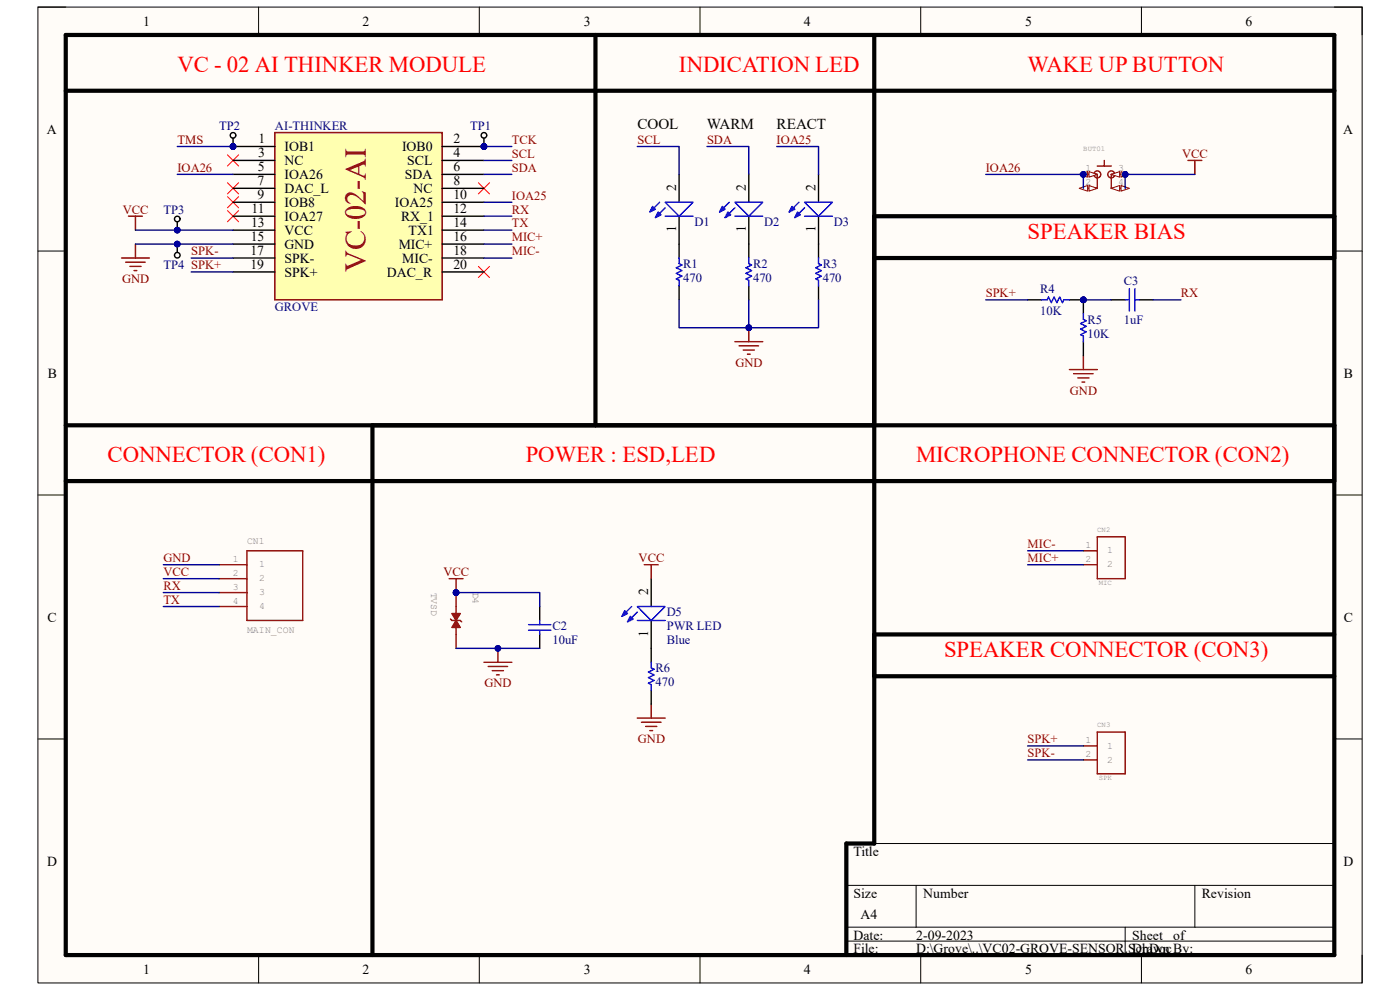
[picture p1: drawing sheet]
<svg xmlns="http://www.w3.org/2000/svg" width="297mm" height="210mm" viewBox="0 0 297 210" stroke-linecap="round" stroke-linejoin="round" font-family="sans-serif">
<path d="M8 1.5h281v207h-281z" fill-rule="evenodd" fill="#fffcf8"/>
<path d="M8 1.5h281v207h-281z" fill="none" stroke="#000" stroke-width=".21"/>
<path d="M13.9 7.4h269.2v195.2h-269.2z" fill-rule="evenodd" fill="#fffcf8"/>
<g fill="none" stroke="#000" stroke-width=".21">
<path d="M8 1.5h5.9M13.9 7.4h269.2v195.2h-269.2zM54.9 1.5v5.9M101.7 1.5v5.9M148.5 1.5v5.9M195.3 1.5v5.9M242.2 1.5v5.9M283.1 1.5h5.9v5.9M8 53.3h5.9M283.1 53.3h5.9M8 105h5.9M283.1 105h5.9"/>
<path d="M8 156.8h5.9M283.1 156.8h5.9M283.1 178.9h-103.5v23.7M179.6 187.8h103.5M179.6 196.7h103.5M179.6 199.6h103.5M194.4 187.8v8.9M238.7 196.7v5.9M253.5 187.8v8.9M54.9 202.6v5.9M101.7 202.6v5.9M148.5 202.6v5.9"/>
<path d="M195.3 202.6v5.9M242.2 202.6v5.9M289 202.6v5.9"/>
</g>
<path d="M25.8 54.7h5.9M26.7 55.6h4.1M27.3 45.9h2.9M27.6 56.5h2.3M28.4 57.4h.6M28.7 45.9v2.9M28.7 51.8v2.9" fill="none" stroke="#800000" stroke-width=".3"/>
<path d="M48.3 32.9l2.3 2.3M48.3 38.8l2.3 2.3M50.6 32.9l-2.3 2.3M50.6 38.8l-2.3 2.3M101.5 38.8l2.4 2.3M103.9 38.8l-2.4 2.3M48.3 41.7l2.3 2.4M48.3 44.7l2.3 2.3M50.6 41.7l-2.3 2.4M50.6 44.7l-2.3 2.3M101.5 56.5l2.4 2.4M103.9 56.5l-2.4 2.4" fill="none" stroke="#f00" stroke-width=".21"/>
<path d="M144.1 37v5.9M144.1 45.9v5.9" fill="none" stroke="#000" stroke-width=".3"/>
<path d="M139.9 42.9l-2 2.1M141.1 42.9h5.9l-2.9 3zM141.1 45.9h5.9M141.1 44.1l-2.1 2.1" fill="none" stroke="#00f" stroke-width=".3"/>
<path d="M138.5 43.8l.5 .6-1.1 .6z" fill="#00f"/>
<path d="M138.5 43.8l.5 .6-1.1 .6z" fill="none" stroke="#00f" stroke-width=".3"/>
<path d="M139.6 45l.6 .6-1.2 .6z" fill="#00f"/>
<path d="M139.6 45l.6 .6-1.2 .6zM154.7 42.9l-2.1 2.1M155.9 42.9h5.9l-2.9 3zM155.9 45.9h5.9M155.9 44.1l-2.1 2.1" fill="none" stroke="#00f" stroke-width=".3"/>
<path d="M158.9 37v5.9M158.9 45.9v5.9" fill="none" stroke="#000" stroke-width=".3"/>
<path d="M153.2 43.8l.6 .6-1.2 .6z" fill="#00f"/>
<path d="M153.2 43.8l.6 .6-1.2 .6z" fill="none" stroke="#00f" stroke-width=".3"/>
<path d="M154.4 45l.6 .6-1.2 .6z" fill="#00f"/>
<path d="M154.4 45l.6 .6-1.2 .6zM169.5 42.9l-2.1 2.1M170.7 42.9h5.9l-2.9 3zM170.7 45.9h5.9M170.7 44.1l-2.1 2.1" fill="none" stroke="#00f" stroke-width=".3"/>
<path d="M173.7 37v5.9M173.7 45.9v5.9" fill="none" stroke="#000" stroke-width=".3"/>
<path d="M168 43.8l.6 .6-1.2 .6z" fill="#00f"/>
<path d="M168 43.8l.6 .6-1.2 .6z" fill="none" stroke="#00f" stroke-width=".3"/>
<path d="M169.2 45l.6 .6-1.2 .6z" fill="#00f"/>
<path d="M169.2 45l.6 .6-1.2 .6z" fill="none" stroke="#00f" stroke-width=".3"/>
<path d="M155.9 72.5h5.9M156.8 73.4h4.1M157.7 74.3h2.3M158.6 75.1h.6M158.9 69.5v3" fill="none" stroke="#800000" stroke-width=".3"/>
<circle cx="158.9" cy="69.5" r=".59" fill="#000080"/>
<circle cx="158.9" cy="69.5" r=".59" fill="none" stroke="#000080" stroke-width=".21"/>
<circle cx="229.8" cy="37" r=".59" fill="#000080"/>
<circle cx="229.8" cy="37" r=".59" fill="none" stroke="#000080" stroke-width=".21"/>
<circle cx="238.7" cy="37" r=".59" fill="#000080"/>
<circle cx="238.7" cy="37" r=".59" fill="none" stroke="#000080" stroke-width=".21"/>
<g fill="none" stroke="#800000" stroke-width=".3">
<path d="M229.8 37h3v3h-3M232.8 35.2h3M234.3 34v1.2M238.7 37h-2.9v3h2.9"/>
<circle cx="232.8" cy="37" r=".74"/>
<circle cx="235.8" cy="37" r=".74"/>
</g>
<path d="M231 36.4l1.8 .6-1.8 .6z" fill="#f8fcff"/>
<path d="M231 36.4l1.8 .6-1.8 .6z" fill="none" stroke="#800000" stroke-width=".21"/>
<path d="M228.9 37l1.8-.6v1.2z" fill="#f8fcff"/>
<path d="M228.9 37l1.8-.6v1.2z" fill="none" stroke="#800000" stroke-width=".21"/>
<circle cx="229.8" cy="37" r=".59" fill="#000080"/>
<circle cx="229.8" cy="37" r=".59" fill="none" stroke="#000080" stroke-width=".21"/>
<path d="M229.8 40h3" fill="none" stroke="#800000" stroke-width=".3"/>
<path d="M231 39.4l1.8 .6-1.8 .5z" fill="#f8fcff"/>
<path d="M231 39.4l1.8 .6-1.8 .5z" fill="none" stroke="#800000" stroke-width=".21"/>
<path d="M228.9 40l1.8-.6v1.1z" fill="#f8fcff"/>
<path d="M228.9 40l1.8-.6v1.1z" fill="none" stroke="#800000" stroke-width=".21"/>
<path d="M235.8 40h2.9" fill="none" stroke="#800000" stroke-width=".3"/>
<path d="M235.8 40l1.7-.6v1.1z" fill="#f8fcff"/>
<path d="M235.8 40l1.7-.6v1.1z" fill="none" stroke="#800000" stroke-width=".21"/>
<path d="M237.8 39.4l1.8 .6-1.8 .5z" fill="#f8fcff"/>
<path d="M237.8 39.4l1.8 .6-1.8 .5z" fill="none" stroke="#800000" stroke-width=".21"/>
<path d="M235.8 37h2.9" fill="none" stroke="#800000" stroke-width=".3"/>
<path d="M235.8 37l1.7-.6v1.2z" fill="#f8fcff"/>
<path d="M235.8 37l1.7-.6v1.2z" fill="none" stroke="#800000" stroke-width=".21"/>
<path d="M237.8 36.4l1.8 .6-1.8 .6z" fill="#f8fcff"/>
<path d="M237.8 36.4l1.8 .6-1.8 .6z" fill="none" stroke="#800000" stroke-width=".21"/>
<circle cx="238.7" cy="37" r=".59" fill="#000080"/>
<circle cx="238.7" cy="37" r=".59" fill="none" stroke="#000080" stroke-width=".21"/>
<circle cx="49.4" cy="31.1" r=".59" fill="#000080"/>
<circle cx="49.4" cy="31.1" r=".59" fill="none" stroke="#000080" stroke-width=".21"/>
<circle cx="102.7" cy="31.1" r=".59" fill="#000080"/>
<circle cx="102.7" cy="31.1" r=".59" fill="none" stroke="#000080" stroke-width=".21"/>
<path d="M58.3 28.1h35.5v35.5h-35.5z" fill-rule="evenodd" fill="#ffffb0"/>
<path d="M58.3 28.1h35.5v35.5h-35.5z" fill="none" stroke="#800000" stroke-width=".3"/>
<path d="M49.4 31.1h8.9" fill="none" stroke="#000" stroke-width=".3"/>
<circle cx="49.4" cy="31.1" r=".59" fill="#000080"/>
<circle cx="49.4" cy="31.1" r=".59" fill="none" stroke="#000080" stroke-width=".21"/>
<path d="M93.8 31.1h8.9" fill="none" stroke="#000" stroke-width=".3"/>
<circle cx="102.7" cy="31.1" r=".59" fill="#000080"/>
<circle cx="102.7" cy="31.1" r=".59" fill="none" stroke="#000080" stroke-width=".21"/>
<g fill="none" stroke="#000" stroke-width=".3">
<path d="M49.4 34h8.9M49.4 37h8.9M49.4 39.9h8.9M93.8 34h8.9M93.8 37h8.9M93.8 40h8.9M49.4 42.9h8.9M49.4 45.9h8.9M49.4 48.8h8.9M49.4 51.8h8.9M49.4 54.7h8.9M49.4 57.7h8.9"/>
<path d="M93.8 42.9h8.9M93.8 45.9h8.9M93.8 48.8h8.9M93.8 51.8h8.9M93.8 54.7h8.9M93.8 57.7h8.9"/>
</g>
<g fill="none" stroke="#800000" stroke-width=".3">
<path d="M252 34h3M253.5 34v3M226.9 78.4h5.9M227.8 79.3h4.1M229.8 75.4v3M228.7 80.2h2.3M229.5 81.1h.6M46.5 119.8h5.9M52.4 116.8h11.8v14.8h-11.8zM229.8 116.8h3M229.8 119.8h3M232.8 113.9h5.9v8.9h-5.9z"/>
<path d="M46.5 122.8h5.9M46.5 125.7h5.9M46.5 128.7h5.9M229.8 158.2h3M232.8 155.3h5.9v8.9h-5.9zM229.8 161.2h3"/>
</g>
<circle cx="102.7" cy="31.1" r=".59" fill="#000080"/>
<circle cx="102.7" cy="31.1" r=".59" fill="none" stroke="#000080" stroke-width=".21"/>
<path d="M102.7 29.3v1.8" fill="none" stroke="#000" stroke-width=".3"/>
<circle cx="102.7" cy="31.1" r=".59" fill="#000080"/>
<circle cx="102.7" cy="31.1" r=".59" fill="none" stroke="#000080" stroke-width=".21"/>
<path d="M103.3 28.6a.59 .59 0 0 0-1-.4 .59 .59 0 0 0 .1 1.1 .59 .59 0 0 0 .9-.6" fill="none" stroke="#000" stroke-width=".3"/>
<circle cx="49.4" cy="31.1" r=".59" fill="#000080"/>
<circle cx="49.4" cy="31.1" r=".59" fill="none" stroke="#000080" stroke-width=".21"/>
<path d="M49.4 29.3v1.8" fill="none" stroke="#000" stroke-width=".3"/>
<circle cx="49.4" cy="31.1" r=".59" fill="#000080"/>
<circle cx="49.4" cy="31.1" r=".59" fill="none" stroke="#000080" stroke-width=".21"/>
<path d="M50 28.7a.59 .59 0 0 0-.9-.4 .59 .59 0 0 0 .1 1 .59 .59 0 0 0 .8-.6" fill="none" stroke="#000" stroke-width=".3"/>
<circle cx="37.6" cy="48.8" r=".59" fill="#000080"/>
<circle cx="37.6" cy="48.8" r=".59" fill="none" stroke="#000080" stroke-width=".21"/>
<path d="M37.6 47v1.8" fill="none" stroke="#000" stroke-width=".3"/>
<circle cx="37.6" cy="48.8" r=".59" fill="#000080"/>
<circle cx="37.6" cy="48.8" r=".59" fill="none" stroke="#000080" stroke-width=".21"/>
<path d="M38.2 46.4a.59 .59 0 0 0-.9-.4 .59 .59 0 0 0 0 1 .59 .59 0 0 0 .9-.5" fill="none" stroke="#000" stroke-width=".3"/>
<circle cx="37.6" cy="51.8" r=".59" fill="#000080"/>
<circle cx="37.6" cy="51.8" r=".59" fill="none" stroke="#000080" stroke-width=".21"/>
<path d="M37.6 51.8v1.8" fill="none" stroke="#000" stroke-width=".3"/>
<circle cx="37.6" cy="51.8" r=".59" fill="#000080"/>
<circle cx="37.6" cy="51.8" r=".59" fill="none" stroke="#000080" stroke-width=".21"/>
<path d="M37 54.1a.59 .59 0 0 1 .9-.5 .59 .59 0 0 1 .1 1 .59 .59 0 0 1-1-.4" fill="none" stroke="#000" stroke-width=".3"/>
<circle cx="96.8" cy="125.7" r=".59" fill="#000080"/>
<circle cx="96.8" cy="125.7" r=".59" fill="none" stroke="#000080" stroke-width=".21"/>
<path d="M95.6 131.3l.3 .3h1.7l.3 .3M96.8 128.7v1.4M96.8 133.1v1.5" fill="none" stroke="#800000" stroke-width=".3"/>
<path d="M95.9 130.1h1.7l-.8 1.5z" fill="#800000"/>
<path d="M95.9 130.1h1.7l-.8 1.5z" fill="none" stroke="#800000" stroke-width=".3"/>
<path d="M96.8 131.6l.8 1.5h-1.7z" fill="#800000"/>
<path d="M96.8 131.6l.8 1.5h-1.7zM96.8 125.7v3" fill="none" stroke="#800000" stroke-width=".3"/>
<circle cx="96.8" cy="125.7" r=".59" fill="#000080"/>
<circle cx="96.8" cy="125.7" r=".59" fill="none" stroke="#000080" stroke-width=".21"/>
<path d="M95.3 122.8h2.9M96.8 122.8v2.9M96.8 134.6v2.9" fill="none" stroke="#800000" stroke-width=".3"/>
<circle cx="96.8" cy="125.7" r=".59" fill="#000080"/>
<circle cx="96.8" cy="125.7" r=".59" fill="none" stroke="#000080" stroke-width=".21"/>
<path d="M105.6 137.5v3M102.7 140.5h5.9M103.6 141.4h4.1M104.4 142.3h2.4M105.3 143.2h.6" fill="none" stroke="#800000" stroke-width=".3"/>
<circle cx="105.6" cy="137.5" r=".59" fill="#000080"/>
<circle cx="105.6" cy="137.5" r=".59" fill="none" stroke="#000080" stroke-width=".21"/>
<path d="M138.2 122.8v5.9M138.2 131.6v5.9" fill="none" stroke="#000" stroke-width=".3"/>
<path d="M134 128.7l-2.1 2M135.2 128.7h5.9l-2.9 2.9zM135.2 131.6h5.9M135.2 129.9l-2.1 2" fill="none" stroke="#00f" stroke-width=".3"/>
<path d="M132.5 129.6l.6 .5-1.2 .6z" fill="#00f"/>
<path d="M132.5 129.6l.6 .5-1.2 .6z" fill="none" stroke="#00f" stroke-width=".3"/>
<path d="M133.7 130.7l.6 .6-1.2 .6z" fill="#00f"/>
<path d="M144.1 54.7v1.2l.6 .3-1.2 .6 1.2 .6-1.2 .6 1.2 .6-1.2 .6 .6 .3v1.2M158.9 54.7v1.2l.5 .3-1.1 .6 1.1 .6-1.1 .6 1.1 .6-1.1 .6 .6 .3v1.2M173.7 54.7v1.2l.5 .3-1.1 .6 1.1 .6-1.1 .6 1.1 .6-1.1 .6 .6 .3v1.2M133.7 130.7l.6 .6-1.2 .6z" fill="none" stroke="#00f" stroke-width=".3"/>
<path d="M136.7 119.8h2.9M138.2 119.8v3M135.2 152.3h5.9M136.1 153.2h4.1M137 154.1h2.3M137.9 155h.6M138.2 149.4v2.9" fill="none" stroke="#800000" stroke-width=".3"/>
<path d="M144.1 51.8v2.9M158.9 51.8v2.9M173.7 51.8v2.9M144.1 60.7v2.9M158.9 60.7v2.9M173.7 60.7v2.9" fill="none" stroke="#000" stroke-width=".3"/>
<circle cx="229.8" cy="63.6" r=".59" fill="#000080"/>
<circle cx="229.8" cy="63.6" r=".59" fill="none" stroke="#000080" stroke-width=".21"/>
<path d="M218 63.6h3M226.9 63.6h2.9" fill="none" stroke="#000" stroke-width=".3"/>
<circle cx="229.8" cy="63.6" r=".59" fill="#000080"/>
<circle cx="229.8" cy="63.6" r=".59" fill="none" stroke="#000080" stroke-width=".21"/>
<path d="M221 63.6h1.1l.3-.6 .6 1.2 .6-1.2 .6 1.2 .6-1.2 .6 1.2 .3-.6h1.2" fill="none" stroke="#00f" stroke-width=".3"/>
<circle cx="229.8" cy="63.6" r=".59" fill="#000080"/>
<circle cx="229.8" cy="63.6" r=".59" fill="none" stroke="#000080" stroke-width=".21"/>
<path d="M229.8 63.6v3M229.8 72.5v2.9" fill="none" stroke="#000" stroke-width=".3"/>
<circle cx="229.8" cy="63.6" r=".59" fill="#000080"/>
<circle cx="229.8" cy="63.6" r=".59" fill="none" stroke="#000080" stroke-width=".21"/>
<path d="M229.8 66.6v1.2l.6 .3-1.2 .5 1.2 .6-1.2 .6 1.2 .6-1.2 .6 .6 .3v1.2M238.7 63.6h.9M239.6 61.2v4.8M240.8 61.2v4.8M240.8 63.6h.9M112.1 133.7h4.8M112.1 132.5h4.8M114.5 131.6v.9M114.5 133.7v.9M138.2 140.5v1.2l.5 .3-1.1 .6 1.1 .6-1.1 .6 1.1 .5-1.1 .6 .6 .3v1.2" fill="none" stroke="#00f" stroke-width=".3"/>
<path d="M235.8 63.6h2.9M241.7 63.6h2.9M114.5 128.7v2.9M114.5 134.6v2.9M138.2 137.5v3M138.2 146.4v3" fill="none" stroke="#000" stroke-width=".3"/>
<path d="M13.9 19.3h269.2M13.9 7.4h269.2v195.2h-269.2zM126.3 7.4v82.8M185.5 7.4v82.8h-171.6" fill="none" stroke="#000" stroke-width=".89"/>
<path d="M28.7 48.8h20.7" fill="none" stroke="#000080" stroke-width=".3"/>
<circle cx="37.6" cy="48.8" r=".59" fill="#000080"/>
<circle cx="37.6" cy="48.8" r=".59" fill="none" stroke="#000080" stroke-width=".21"/>
<path d="M28.7 51.8h20.7" fill="none" stroke="#000080" stroke-width=".3"/>
<circle cx="37.6" cy="51.8" r=".59" fill="#000080"/>
<circle cx="37.6" cy="51.8" r=".59" fill="none" stroke="#000080" stroke-width=".21"/>
<path d="M37.6 31.1h11.8M102.7 34h5.9M102.7 37h5.9M40.6 54.7h8.8M40.6 57.7h8.8M102.7 54.7h5.9M102.7 45.9h5.9M102.7 48.8h5.9M102.7 51.8h5.9" fill="none" stroke="#000080" stroke-width=".3"/>
<circle cx="49.4" cy="31.1" r=".59" fill="#000080"/>
<circle cx="49.4" cy="31.1" r=".59" fill="none" stroke="#000080" stroke-width=".21"/>
<path d="M102.7 31.1h5.9" fill="none" stroke="#000080" stroke-width=".3"/>
<circle cx="102.7" cy="31.1" r=".59" fill="#000080"/>
<circle cx="102.7" cy="31.1" r=".59" fill="none" stroke="#000080" stroke-width=".21"/>
<path d="M102.7 42.9h5.9M158.9 63.6v5.9" fill="none" stroke="#000080" stroke-width=".3"/>
<circle cx="158.9" cy="69.5" r=".59" fill="#000080"/>
<circle cx="158.9" cy="69.5" r=".59" fill="none" stroke="#000080" stroke-width=".21"/>
<path d="M37.6 37h11.8M135.2 31.1h8.9v5.9M150 31.1h8.9v5.9M164.8 31.1h8.9v5.9M209.1 37h20.7v3" fill="none" stroke="#000080" stroke-width=".3"/>
<circle cx="229.8" cy="37" r=".59" fill="#000080"/>
<circle cx="229.8" cy="37" r=".59" fill="none" stroke="#000080" stroke-width=".21"/>
<path d="M253.5 37h-14.8v3" fill="none" stroke="#000080" stroke-width=".3"/>
<circle cx="238.7" cy="37" r=".59" fill="#000080"/>
<circle cx="238.7" cy="37" r=".59" fill="none" stroke="#000080" stroke-width=".21"/>
<path d="M209.1 63.6h8.9M229.8 63.6h6M218 116.8h11.8M218 119.8h11.8M218 158.2h11.8M218 161.2h11.8" fill="none" stroke="#000080" stroke-width=".3"/>
<circle cx="229.8" cy="63.6" r=".59" fill="#000080"/>
<circle cx="229.8" cy="63.6" r=".59" fill="none" stroke="#000080" stroke-width=".21"/>
<path d="M244.6 63.6h5.9M34.6 119.8h11.9M34.6 122.8h11.9M34.6 125.7h11.9M34.6 128.7h11.9M96.8 125.7h17.7v3" fill="none" stroke="#000080" stroke-width=".3"/>
<circle cx="96.8" cy="125.7" r=".59" fill="#000080"/>
<circle cx="96.8" cy="125.7" r=".59" fill="none" stroke="#000080" stroke-width=".21"/>
<path d="M96.8 137.5h17.7" fill="none" stroke="#000080" stroke-width=".3"/>
<circle cx="105.6" cy="137.5" r=".59" fill="#000080"/>
<circle cx="105.6" cy="137.5" r=".59" fill="none" stroke="#000080" stroke-width=".21"/>
<path d="M144.1 63.6v5.9h29.6v-5.9" fill="none" stroke="#000080" stroke-width=".3"/>
<circle cx="158.9" cy="69.5" r=".59" fill="#000080"/>
<circle cx="158.9" cy="69.5" r=".59" fill="none" stroke="#000080" stroke-width=".21"/>
<path d="M185.5 54.7h97.6v-8.8h-97.6v133h-5.9v23.7M13.9 102.1h269.2v-11.9h-204.1v112.4M185.5 134.6h97.6M185.5 143.5h97.6" fill="none" stroke="#000" stroke-width=".89"/>
<text font-size="6.4" fill="#980000" x="77.6" y="57.7" transform="rotate(-90 77.6 57.7)">VC-02-AI</text>
<g font-size="4.8" fill="#f00">
<text x="37.6" y="15.2">VC - 02 AI THINKER MODULE</text>
<text x="144" y="15.2">INDICATION LED</text>
<text x="218" y="15.2">WAKE UP BUTTON</text>
<text x="218" y="50.8">SPEAKER BIAS</text>
<text x="22.8" y="98">CONNECTOR (CON1)</text>
<text x="111.5" y="98">POWER : ESD,LED</text>
<text x="194.4" y="98">MICROPHONE CONNECTOR (CON2)</text>
<text x="200.3" y="139.4">SPEAKER CONNECTOR (CON3)</text>
</g>
<g font-size="3.2">
<text x="135.2" y="27.4">COOL</text>
<text x="150" y="27.4">WARM</text>
<text x="164.8" y="27.4">REACT</text>
</g>
<g font-size="2.9">
<text x="30.4" y="5.5">1</text>
<text x="76.9" y="5.5">2</text>
<text x="123.9" y="5.5">3</text>
<text x="170.6" y="5.5">4</text>
<text x="217.5" y="5.5">5</text>
<text x="264.2" y="5.5">6</text>
<text x="9.9" y="28.4">A</text>
<text x="285" y="28.4">A</text>
<text x="54.7" y="33.4">3</text>
<text x="54.8" y="30.4">1</text>
<text x="60.4" y="32.1">IOB1</text>
<text x="60.4" y="35.1">NC</text>
<text x="85.3" y="32.1">IOB0</text>
<text x="86.4" y="35.1">SCL</text>
<text x="96.2" y="30.4">2</text>
<text x="96.2" y="33.4">4</text>
<text x="54.6" y="39.3">7</text>
<text x="54.7" y="36.4">5</text>
<text x="60.4" y="38">IOA26</text>
<text x="60.4" y="40.9">DAC_L</text>
<text x="85.9" y="38">SDA</text>
<text x="87.8" y="40.9">NC</text>
<text x="96.2" y="36.4">6</text>
<text x="96.2" y="39.3">8</text>
<text x="143.4" y="40.6" transform="rotate(-90 143.4 40.6)">2</text>
<text x="158.2" y="40.6" transform="rotate(-90 158.2 40.6)">2</text>
<text x="173" y="40.6" transform="rotate(-90 173 40.6)">2</text>
<text x="53.4" y="45.3">11</text>
<text x="54.6" y="42.3">9</text>
<text x="60.4" y="43.9">IOB8</text>
<text x="60.4" y="46.9">IOA27</text>
<text x="83.8" y="43.9">IOA25</text>
<text x="85.1" y="46.9">RX_1</text>
<text x="96.2" y="42.3">10</text>
<text x="96.2" y="45.3">12</text>
<text x="53.2" y="51.1">15</text>
<text x="53.3" y="48.2">13</text>
<text x="60.4" y="49.8">VCC</text>
<text x="60.4" y="52.8">GND</text>
<text x="84.6" y="52.8">MIC+</text>
<text x="86.7" y="49.8">TX1</text>
<text x="96.2" y="48.2">14</text>
<text x="96.2" y="51.1">16</text>
<text x="143.4" y="49.3" transform="rotate(-90 143.4 49.3)">1</text>
<text x="158.2" y="49.3" transform="rotate(-90 158.2 49.3)">1</text>
<text x="173" y="49.3" transform="rotate(-90 173 49.3)">1</text>
<text x="53.1" y="54.1">17</text>
<text x="53.1" y="57.1">19</text>
<text x="60.4" y="55.8">SPK-</text>
<text x="60.4" y="58.7">SPK+</text>
<text x="82.1" y="58.7">DAC_R</text>
<text x="85.3" y="55.8">MIC-</text>
<text x="96.2" y="54.1">18</text>
<text x="96.2" y="57.1">20</text>
<text x="10.1" y="80.1">B</text>
<text x="285.1" y="80.1">B</text>
<text x="10.1" y="131.9">C</text>
<text x="137.5" y="126.3" transform="rotate(-90 137.5 126.3)">2</text>
<text x="285.1" y="131.9">C</text>
<text x="137.5" y="135.1" transform="rotate(-90 137.5 135.1)">1</text>
<text x="10" y="183.6">D</text>
<text x="181.1" y="181.6">Title</text>
<text x="285" y="183.6">D</text>
<text x="181.1" y="190.5">Size</text>
<text x="195.8" y="190.5">Number</text>
<text x="255" y="190.5">Revision</text>
<text x="182.5" y="194.9">A4</text>
<text x="181.1" y="199.3">Date:</text>
<text x="181.1" y="202.3">File:</text>
<text x="194.3" y="202.3">D:\Grove\..\VC02-GROVE-SENSOR.SchDoc</text>
<text x="194.3" y="199.3">2-09-2023</text>
<text x="240.2" y="199.3">Sheet</text>
<text x="240.2" y="202.3">Drawn By:</text>
<text x="248.9" y="199.3">of</text>
<text x="30.4" y="206.5">1</text>
<text x="76.9" y="206.5">2</text>
<text x="123.9" y="206.5">3</text>
<text x="170.6" y="206.5">4</text>
<text x="217.5" y="206.5">5</text>
<text x="264.2" y="206.5">6</text>
</g>
<g font-size="2.7" fill="#000080">
<text x="46.5" y="27.6">TP2</text>
<text x="58.3" y="27.6">AI-THINKER</text>
<text x="99.7" y="27.6">TP1</text>
<text x="34.7" y="45.3">TP3</text>
<text x="147.3" y="48">D1</text>
<text x="162.1" y="48">D2</text>
<text x="176.9" y="48">D3</text>
<text x="34.7" y="57.1">TP4 SPK+</text>
<text x="144.9" y="56.8">R1</text>
<text x="144.9" y="59.8">470</text>
<text x="159.8" y="56.8">R2</text>
<text x="159.8" y="59.8">470</text>
<text x="174.5" y="56.8">R3</text>
<text x="174.5" y="59.8">470</text>
<text x="58.3" y="66">GROVE</text>
<text x="220.7" y="62.1">R4</text>
<text x="238.4" y="60.4">C3</text>
<text x="220.7" y="66.9">10K</text>
<text x="230.7" y="68.7">R5</text>
<text x="230.7" y="71.6">10K</text>
<text x="238.4" y="68.7">1uF</text>
<text x="141.4" y="130.8">D5</text>
<text x="117.2" y="133.7">C2</text>
<text x="117.2" y="136.7">10uF</text>
<text x="141.4" y="136.7">Blue</text>
<text x="141.4" y="133.7">PWR LED</text>
<text x="139.1" y="142.6">R6</text>
<text x="139.1" y="145.5">470</text>
</g>
<g font-size="2.7" fill="#980000">
<text x="37.6" y="30.5">TMS</text>
<text x="108.6" y="33.5">SCL</text>
<text x="108.6" y="30.5">TCK</text>
<text x="135.2" y="30.5">SCL</text>
<text x="150" y="30.5">SDA</text>
<text x="164.7" y="30.5">IOA25</text>
<text x="37.6" y="36.4">IOA26</text>
<text x="108.6" y="36.4">SDA</text>
<text x="209.1" y="36.4">IOA26</text>
<text x="108.6" y="45.3">RX</text>
<text x="108.6" y="42.3">IOA25</text>
<text x="108.6" y="48.3">TX</text>
<text x="108.6" y="51.2">MIC+</text>
<text x="40.6" y="54.2">SPK-</text>
<text x="108.6" y="54.2">MIC-</text>
<text x="209.1" y="63">SPK+</text>
<text x="250.5" y="63">RX</text>
<text x="34.7" y="119.2">GND</text>
<text x="218" y="119.2">MIC+</text>
<text x="218" y="116.3">MIC-</text>
<text x="34.7" y="122.2">VCC</text>
<text x="34.7" y="125.1">RX</text>
<text x="34.7" y="128.1">TX</text>
<text x="218" y="160.6">SPK-</text>
<text x="218" y="157.7">SPK+</text>
</g>
<g font-size="2.7" fill="#800000">
<text x="250.8" y="33.5">VCC</text>
<text x="26" y="45.3">VCC</text>
<text x="25.9" y="60.1">GND</text>
<text x="156" y="77.8">GND</text>
<text x="227" y="83.7">GND</text>
<text x="135.5" y="119.2">VCC</text>
<text x="94.1" y="122.2">VCC</text>
<text x="102.8" y="145.8">GND</text>
<text x="135.3" y="157.7">GND</text>
</g>
<g font-size="2.1" fill="#808080">
<text x="230.3" y="36.4">1</text>
<text x="230.3" y="39.3">2</text>
<text x="237.2" y="39.3">4</text>
<text x="237.2" y="36.4">3</text>
<text x="49.4" y="119.2">1</text>
<text x="52.4" y="115.3">CN1</text>
<text x="230.3" y="116.2">1</text>
<text x="230.3" y="119.2">2</text>
<text x="234.9" y="117.4">1</text>
<text x="49.4" y="125.1">3</text>
<text x="49.4" y="122.1">2</text>
<text x="54.9" y="120.4">1</text>
<text x="54.9" y="123.3">2</text>
<text x="91.5" y="125.7" transform="rotate(90 91.5 125.7)">TVSD</text>
<text x="100.3" y="125.7" transform="rotate(90 100.3 125.7)">D4</text>
<text x="234.9" y="120.4">2</text>
<text x="49.4" y="128.1">4</text>
<text x="54.9" y="126.3">3</text>
<text x="54.9" y="129.2">4</text>
<text x="52.4" y="134.2">MAIN_CON</text>
<text x="230.3" y="157.6">1</text>
<text x="230.3" y="160.6">2</text>
<text x="234.9" y="158.8">1</text>
<text x="234.9" y="161.8">2</text>
</g>
<g font-size="1.6" fill="#808080">
<text x="229.8" y="32.1">BUT01</text>
<text x="232.8" y="112.8">CN2</text>
<text x="233.1" y="124.1">MIC</text>
<text x="232.8" y="154.2">CN3</text>
<text x="233.1" y="165.5">SPK</text>
</g>
</svg>
